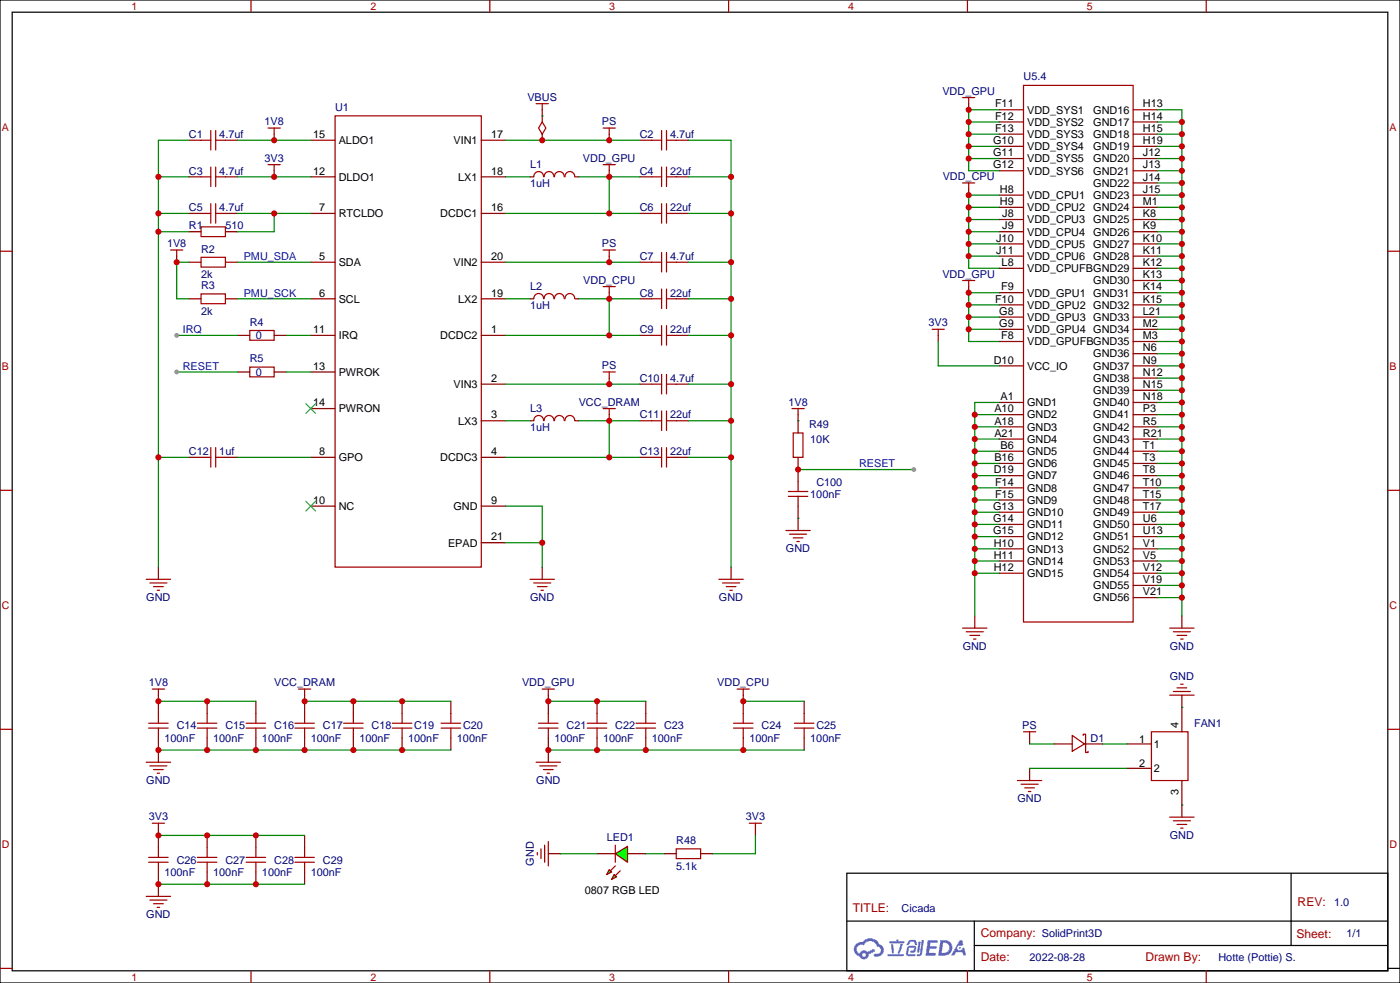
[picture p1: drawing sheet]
<svg xmlns="http://www.w3.org/2000/svg" width="405mm" height="284mm" viewBox="0 0 405 284" stroke-linecap="round" stroke-linejoin="round" font-family="sans-serif">
<path d="M0 0h405.3v284.3h-405.3zM3.5 3.5h398.3v277.3h-398.3zM245.2 252.6h156.6v28.2h-156.6zM373.8 252.6v20.9M245.2 266.4h156.5M282.1 273.5h119.6M282.1 266.4v14.1M401.8 280.1h3.5" fill="none" stroke="#000" stroke-width=".35"/>
<g fill="none" stroke="#a10000" stroke-width=".35">
<path d="M72.7 0v3.5M141.8 0v3.5M211 0v3.5M280.1 0v3.5M349.2 0v3.5M0 72.7h3.5M401.8 72.7h3.5M0 141.8h3.5M401.8 141.8h3.5M0 211h3.5M401.8 211h3.5M0 280.1h3.5"/>
<path d="M72.7 280.8v3.5M141.8 280.8v3.5M211 280.8v3.5M280.1 280.8v3.5M349.2 280.8v3.5"/>
</g>
<g fill="#178fff">
<path d="M268.6 271.9h2.5l.4 .2-.1 .6h-2l-.1 1h1.6l.4 .3-.5 .4h-1.7l-.1 1.2 1.8 .1 .2 .3-.2 .4h-2.8z"/>
<path d="M277.9 272h.7l.3 1.3-.6 .3a.74 .74 0 0 0-1.1 .3 .74 .74 0 0 0 .5 1.1 .74 .74 0 0 0 .9-.7l.5-.3 .6 2.4h-.8l-.3-1h-1.8l-.5 1h-.9z"/>
<path d="M266 272.4h.6l-.4 2.9a.31 .31 0 0 1-.4 .3 .31 .31 0 0 1-.3-.3z"/>
<path d="M266.9 271.9h.6l-.5 3.9a.89 .89 0 0 1-.7 .8 .89 .89 0 0 1-.9-.3l1-.5z"/>
<path d="M263.2 272.1l.6-.2 1.2 .1 .6 1.3-.7 .1-.3-.9-1.1 .1a.95 .95 0 0 1-.9 .8l-.1-.2z"/>
<path d="M262.9 273.8l1.8-.2a1.04 1.04 0 0 1 .6 1.1 1.04 1.04 0 0 1-.9 .9h-.6a.29 .29 0 0 1-.3-.4 .29 .29 0 0 1 .3-.2l.7-.1 .2-.7h-1.5l-.3 1.7 1.9 .1a.29 .29 0 0 1 .3 .3 .29 .29 0 0 1-.3 .3h-2l-.4-.3 .2-2.1z"/>
<path d="M257 276h4.4a.3 .3 0 0 1 .3 .3 .3 .3 0 0 1-.3 .3h-4.3z"/>
<path d="M260.7 273.1h.7l-.5 1.6a1.02 1.02 0 0 1-.7 1.2l-.3-.3z"/>
<path d="M258 273.1h.6l.2 2.4-.2 .3-.3-.2z"/>
<path d="M257.5 272.3h1.9l.2-.5h.5v.5h1.5a.29 .29 0 0 1 .3 .3 .29 .29 0 0 1-.3 .3h-4z"/>
<path d="M272.3 271.9l-.7 4.5h1.5a2.27 2.27 0 0 0 2.6-2.3 2.27 2.27 0 0 0-2.7-2.2zM273.1 272.7a1.5 1.5 0 0 1 1.8 1.6 1.5 1.5 0 0 1-2 1.3h-.3z"/>
<path d="M247.8 273.1a2.09 2.09 0 0 0 1 3.5 1.37 1.37 0 0 0 1.6 .9 1.37 1.37 0 0 0 1.1-1.4l1.9-1-.4-.7-1.8 1a1.4 1.4 0 0 0-2.3 .4 1.32 1.32 0 0 1-.7-1.9 1.32 1.32 0 0 1 1.9-.4 2.02 2.02 0 0 1 2.1-1.3 2.02 2.02 0 0 1 1.8 1.6 1.09 1.09 0 0 1 1 1.4 1.09 1.09 0 0 1-1.5 .7 .41 .41 0 0 0-.5 .3 .41 .41 0 0 0 .3 .5 1.89 1.89 0 0 0 2.5-1.2 1.89 1.89 0 0 0-1.2-2.4 2.98 2.98 0 0 0-5-.6l-1 .1zM249.6 276.2a.55 .55 0 0 1 1.1 0 .55 .55 0 0 1-1.1 0z"/>
<circle cx="277.9" cy="274.2" r=".28"/>
</g>
<g fill="none" stroke="#a10000" stroke-width=".35">
<path d="M61 37.7v5.7M62.4 37.7v5.7M77.6 37h3.5M79.4 37v1.8M97 33.5h42.3v130.5h-42.3zM155.2 30h3.5M157 35.3l1 1.7-1 1.8-1.1-1.8zM157 30v1.7M174.6 37h3.6M176.4 37v1.8M191.6 37.7v5.7M193 37.7v5.7"/>
<path d="M278.7 28.2h3.5M280.5 28.2v1.8M296.3 24.7h31.8v155.2h-31.8zM58.2 51.2h2.8M58.2 40.6h2.8M61 48.3v5.7M61 58.9v5.7M62.4 51.2h2.9M62.4 40.6h2.9M62.4 48.3v5.7M62.4 58.9v5.7M77.6 47.6h3.5"/>
<path d="M79.4 47.6v1.8M154.6 51.1a1.41 1.41 0 0 1 1.4-1.5 1.41 1.41 0 0 1 1.4 1.5M157.6 51.1a1.41 1.41 0 0 1 1.4-1.5 1.41 1.41 0 0 1 1.4 1.5M160.5 51.1a1.41 1.41 0 0 1 1.4-1.5 1.41 1.41 0 0 1 1.4 1.5M163.6 51.1a1.41 1.41 0 0 1 1.4-1.5 1.41 1.41 0 0 1 1.4 1.5M174.6 47.6h3.6M176.4 47.6v1.8M188.7 51.2h2.9M188.7 40.6h2.9M191.6 48.3v5.7M191.6 58.9v5.7M193 51.2h2.8"/>
<path d="M193 48.3v5.7M193 58.9v5.7M193 40.6h2.8M278.7 52.9h3.5M280.5 52.9v1.8M49.4 72.3h3.5M51.2 72.3v1.8M58.2 65.6h7.1v2.8h-7.1zM58.2 74.4h7.1v2.9h-7.1zM58.2 61.7h2.8M62.4 61.7h2.9M174.6 72.3h3.6"/>
<path d="M176.4 72.3v1.8M188.7 61.7h2.9M188.7 75.8h2.9M191.6 73v5.7M193 73v5.7M193 61.7h2.8M193 75.8h2.8M58.2 85h7.1v2.8h-7.1zM72.3 95.6h7.1v2.8h-7.1zM154.6 86.4a1.41 1.41 0 0 1 1.4-1.5 1.41 1.41 0 0 1 1.4 1.5M157.6 86.4a1.41 1.41 0 0 1 1.4-1.5 1.41 1.41 0 0 1 1.4 1.5M160.5 86.4a1.41 1.41 0 0 1 1.4-1.5 1.41 1.41 0 0 1 1.4 1.5"/>
<path d="M163.6 86.4a1.41 1.41 0 0 1 1.4-1.5 1.41 1.41 0 0 1 1.4 1.5M174.6 82.9h3.6M176.4 82.9v1.8M188.7 86.4h2.9M188.7 97h2.9M191.6 83.6v5.7M191.6 94.2v5.6M193 83.6v5.7M193 94.2v5.6M193 86.4h2.8M193 97h2.8M269.9 95.2h3.5"/>
<path d="M271.6 95.2v1.8M278.7 81.1h3.5M280.5 81.1v1.8M72.3 106.2h7.1v2.8h-7.1zM174.6 107.6h3.6M174.6 118.2h3.6M176.4 107.6v1.8M176.4 118.2v1.7M188.7 111.1h2.9M191.6 108.3v5.6M191.6 118.9v5.6M193 108.3v5.6"/>
<path d="M193 118.9v5.6M193 111.1h2.8M58.2 132.3h2.8M61 129.5v5.6M62.4 132.3h2.9M62.4 129.5v5.6M154.6 121.7a1.41 1.41 0 0 1 1.4-1.5 1.41 1.41 0 0 1 1.4 1.5M157.6 121.7a1.41 1.41 0 0 1 1.4-1.5 1.41 1.41 0 0 1 1.4 1.5M160.5 121.7a1.41 1.41 0 0 1 1.4-1.5 1.41 1.41 0 0 1 1.4 1.5M163.6 121.7a1.41 1.41 0 0 1 1.4-1.5 1.41 1.41 0 0 1 1.4 1.5M188.7 121.7h2.9M188.7 132.3h2.9"/>
<path d="M191.6 129.5v5.6M193 129.5v5.6M193 121.7h2.8M193 132.3h2.8M42.3 167.6h7.1M43.4 168.6h4.9M44.4 169.7h2.9M45.5 170.7h.7M153.5 167.6h7M154.5 168.6h5M155.6 169.7h2.8M156.6 170.7h.7"/>
<path d="M208.1 167.6h7.1M209.2 168.6h4.9M210.3 169.7h2.8M211.3 170.7h.7M44.1 199.3h3.5M45.9 199.3v1.8M86.4 199.3h3.6M88.2 199.3v1.8M157 199.3h3.5M158.7 199.3v1.8M213.4 199.3h3.6M215.2 199.3v1.8"/>
<path d="M278.7 181.7h7.1M279.8 182.7h4.9M280.8 183.8h2.8M281.9 184.9h.7M338.7 181.7h7M339.7 182.7h5M340.8 183.8h2.8M340.8 199h2.8M341.8 184.9h.7M341.8 197.9h.7M43 210.6h5.7M43 209.2h5.7"/>
<path d="M45.9 206.4v2.8M45.9 210.6v2.8M57.1 210.6h5.7M57.1 209.2h5.7M60 206.4v2.8M60 210.6v2.8M71.3 210.6h5.6M71.3 209.2h5.6M74.1 206.4v2.8M74.1 210.6v2.8M85.4 210.6h5.6M85.4 209.2h5.6"/>
<path d="M88.2 206.4v2.8M88.2 210.6v2.8M99.5 210.6h5.6M99.5 209.2h5.6M102.3 206.4v2.8M102.3 210.6v2.8M113.6 210.6h5.6M113.6 209.2h5.6M116.4 206.4v2.8M116.4 210.6v2.8M127.7 210.6h5.6M127.7 209.2h5.6"/>
<path d="M130.5 206.4v2.8M130.5 210.6v2.8M155.9 210.6h5.7M155.9 209.2h5.7M158.7 206.4v2.8M158.7 210.6v2.8M170 210.6h5.7M170 209.2h5.7M172.9 206.4v2.8M172.9 210.6v2.8M184.1 210.6h5.7M184.1 209.2h5.7"/>
<path d="M187 206.4v2.8M187 210.6v2.8M212.4 210.6h5.6M212.4 209.2h5.6M215.2 206.4v2.8M215.2 210.6v2.8M230 210.6h5.7M230 209.2h5.7M232.8 206.4v2.8M232.8 210.6v2.8M296.3 211.7h3.6M298.1 211.7v1.7"/>
<path d="M310.4 212.7l3.6 2.5-3.6 2.1zM313.6 212.7v-.3h.7v5.3h.7v-.4M333.4 211.7h10.6v14.1h-10.6zM338.7 201.1h7M339.7 200h5M42.3 220.5h7.1M43.4 221.5h4.9M44.1 238.1h3.5M44.4 222.6h2.9M45.5 223.7h.7M45.9 238.1v1.8M155.2 220.5h7.1"/>
<path d="M156.3 221.5h4.9M157.3 222.6h2.9M158.4 223.7h.7M217 238.1h3.5M218.7 238.1v1.8M294.6 225.8h7M295.6 226.8h5M296.7 227.9h2.8M297.7 229h.7M338.7 236.4h7M339.7 237.4h5M340.8 238.5h2.8"/>
<path d="M341.8 239.5h.7M42.3 259.3h7.1M43 249.4h5.7M43 248h5.7M45.9 245.2v2.8M45.9 249.4v2.8M57.1 249.4h5.7M57.1 248h5.7M60 245.2v2.8M60 249.4v2.8M71.3 249.4h5.6M71.3 248h5.6"/>
<path d="M74.1 245.2v2.8M74.1 249.4v2.8M85.4 249.4h5.6M85.4 248h5.6M88.2 245.2v2.8M88.2 249.4v2.8M155.6 246.6v.7M156.6 245.5v2.9M157.7 244.5v4.9M158.7 243.4v7.1M178.2 244.5v4.9M195.8 245.5h7v2.9h-7z"/>
<path d="M43.4 260.3h4.9M44.4 261.4h2.9M45.5 262.5h.7"/>
</g>
<g fill="none" stroke="#870000" stroke-width=".35">
<path d="M79.4 38.8v1.8M157 31.7v3.6M157 38.8v1.8M176.4 38.8v1.8M280.5 30v1.7M289.3 38.8h7M289.3 35.3h7M289.3 31.7h7M328.1 38.8h7M328.1 35.3h7M328.1 31.7h7M54.7 40.6h3.5"/>
<path d="M54.7 51.2h3.5M65.3 40.6h3.5M65.3 51.2h3.5M79.4 49.4v1.8M90 40.6h7M90 51.2h7M139.3 40.6h7.1M139.3 51.2h7.1M153.5 51.2h1M166.5 51.2h1.1M176.4 49.4v1.8M185.2 40.6h3.5"/>
<path d="M185.2 51.2h3.5M195.8 40.6h3.5M195.8 51.2h3.5M280.5 54.7v1.7M289.3 60h7M289.3 56.4h7M289.3 49.4h7M289.3 45.9h7M289.3 42.3h7M328.1 60h7M328.1 56.4h7M328.1 52.9h7"/>
<path d="M328.1 49.4h7M328.1 45.9h7M328.1 42.3h7M51.2 74.1v1.7M54.7 67h3.5M54.7 61.7h3.5M54.7 75.8h3.5M65.3 67h3.5M65.3 61.7h3.5M65.3 75.8h3.5M90 61.7h7M90 75.8h7"/>
<path d="M139.3 61.7h7.1M139.3 75.8h7.1M176.4 74.1v1.7M185.2 61.7h3.5M185.2 75.8h3.5M195.8 61.7h3.5M195.8 75.8h3.5M289.3 77.6h7M289.3 74.1h7M289.3 70.6h7M289.3 67h7M289.3 63.5h7"/>
<path d="M328.1 77.6h7M328.1 74.1h7M328.1 70.6h7M328.1 67h7M328.1 63.5h7M54.7 86.4h3.5M65.3 86.4h3.5M68.8 97h3.5M79.4 97h3.5M90 86.4h7M90 97h7M139.3 86.4h7.1"/>
<path d="M139.3 97h7.1M153.5 86.4h1M166.5 86.4h1.1M176.4 84.7v1.7M185.2 86.4h3.5M185.2 97h3.5M195.8 86.4h3.5M195.8 97h3.5M271.6 97v1.8M280.5 82.9v1.8M289.3 98.8h7M289.3 95.2h7"/>
<path d="M289.3 91.7h7M289.3 88.2h7M289.3 84.7h7M328.1 98.8h7M328.1 95.2h7M328.1 91.7h7M328.1 88.2h7M328.1 84.7h7M328.1 81.1h7M68.8 107.6h3.5M79.4 107.6h3.5M90 107.6h7"/>
<path d="M90 118.2h7M139.3 111.1h7.1M176.4 109.4v1.7M176.4 119.9v1.8M185.2 111.1h3.5M195.8 111.1h3.5M289.3 119.9h7M289.3 116.4h7M289.3 105.8h7M328.1 119.9h7M328.1 116.4h7M328.1 112.9h7"/>
<path d="M328.1 109.4h7M328.1 105.8h7M328.1 102.3h7M54.7 132.3h3.5M65.3 132.3h3.5M90 132.3h7M139.3 121.7h7.1M139.3 132.3h7.1M153.5 121.7h1M166.5 121.7h1.1M185.2 121.7h3.5M185.2 132.3h3.5"/>
<path d="M195.8 121.7h3.5M195.8 132.3h3.5M289.3 137.6h7M289.3 134.1h7M289.3 130.5h7M289.3 127h7M289.3 123.5h7M328.1 137.6h7M328.1 134.1h7M328.1 130.5h7M328.1 127h7M328.1 123.5h7"/>
<path d="M90 146.4h7M139.3 146.4h7.1M139.3 157h7.1M289.3 158.7h7M289.3 155.2h7M289.3 151.7h7M289.3 148.2h7M289.3 144.6h7M289.3 141.1h7M328.1 158.7h7M328.1 155.2h7M328.1 151.7h7"/>
<path d="M328.1 148.2h7M328.1 144.6h7M328.1 141.1h7M45.9 164v3.6M157 164v3.6M211.7 164v3.6M282.2 178.2v3.5M289.3 165.8h7M289.3 162.3h7M328.1 172.9h7M328.1 169.3h7M328.1 165.8h7"/>
<path d="M328.1 162.3h7M342.2 178.2v3.5M45.9 201.1v5.3M45.9 213.4v7.1M60 202.8v3.6M60 213.4v3.6M74.1 202.8v3.6M74.1 213.4v3.6M88.2 201.1v5.3M88.2 213.4v3.6M102.3 202.8v3.6M102.3 213.4v3.6"/>
<path d="M116.4 202.8v3.6M116.4 213.4v3.6M130.5 202.8v3.6M130.5 213.4v3.6M158.7 201.1v5.3M158.7 213.4v7.1M172.9 202.8v3.6M172.9 213.4v3.6M187 202.8v3.6M187 213.4v3.6M215.2 201.1v5.3M215.2 213.4v3.6"/>
<path d="M232.8 202.8v3.6M232.8 213.4v3.6M298.1 213.4v1.8M305.2 215.2h5.2M314 215.2h5.3M326.3 215.2h7.1M342.2 201.1v10.6M45.9 239.9v5.3M218.7 239.9v1.8M298.1 222.2v3.6M326.3 222.2h7.1M342.2 225.8v10.6"/>
<path d="M45.9 252.2v7.1M60 241.7v3.5M60 252.2v3.6M74.1 241.7v3.5M74.1 252.2v3.6M88.2 241.7v3.5M88.2 252.2v3.6M158.7 246.9h3.6M192.3 246.9h3.5M202.8 246.9h3.6"/>
</g>
<path d="M88.5 116.8l2.9 2.8M91.4 116.8l-2.9 2.8M88.5 145l2.9 2.8M91.4 145l-2.9 2.8" fill="none" stroke="#3c3" stroke-width=".35"/>
<g fill="#0f0" stroke="#a10000" stroke-width=".35">
<path d="M178.2 246.9l3.5-2.1v4.6z"/>
<path d="M177.8 252.9l.7 .7-1.4 .8z"/>
<path d="M176.4 251.5l.7 .7-1.4 .7z"/>
</g>
<g fill="none" stroke="#a10000" stroke-width=".35">
<path d="M229.3 118.2h3.5M231.1 118.2v1.7M229.7 125.2h2.8v7.1h-2.8zM231.1 139.3v2.9M227.5 153.5h7.1M228.2 143.6h5.7M228.2 142.2h5.7M228.6 154.5h4.9M229.7 155.6h2.8M230.7 156.6h.7M231.1 143.6v2.8M178.2 250.5l-1.5 1.4"/>
<path d="M179.6 251.9l-1.4 1.4"/>
</g>
<path d="M231.1 119.9v5.3M231.1 132.3v7M231.1 146.4v7.1M172.9 246.9h5.3M181.7 246.9h5.3" fill="none" stroke="#870000" stroke-width=".35"/>
<g fill="none" stroke="#008700" stroke-width=".35">
<path d="M280.5 35.3h8.8M280.5 38.8h8.8M289.3 31.7h-8.8v17.7h8.8M335.1 31.7h7.1v146.5M335.1 35.3h7.1M335.1 38.8h7.1M45.9 51.2h8.8M54.7 40.6h-8.8v123.4M68.8 51.2h21.2M68.8 40.6h21.2M146.4 51.2h7.1M146.4 40.6h38.8"/>
<path d="M167.6 51.2h17.6M176.4 51.2v10.5M199.3 51.2h12.4M199.3 40.6h12.4v123.4M280.5 42.3h8.8M280.5 45.9h8.8M280.5 60h8.8M289.3 56.4h-8.8v21.2h8.8M335.1 42.3h7.1M335.1 45.9h7.1M335.1 49.4h7.1M335.1 52.9h7.1"/>
<path d="M335.1 56.4h7.1M335.1 60h7.1M45.9 67h8.8M45.9 61.7h8.8M54.7 75.8h-3.5v10.6h3.5M68.8 61.7h21.2M68.8 75.8h21.2M79.4 61.7v5.3h-10.6M146.4 61.7h38.8M146.4 75.8h38.8M199.3 61.7h12.4M199.3 75.8h12.4"/>
<path d="M280.5 63.5h8.8M280.5 67h8.8M280.5 70.6h8.8M280.5 74.1h8.8M335.1 63.5h7.1M335.1 67h7.1M335.1 70.6h7.1M335.1 74.1h7.1M335.1 77.6h7.1M51.2 97h17.6M68.8 86.4h21.2M82.9 97h7.1"/>
<path d="M146.4 86.4h7.1M146.4 97h38.8M167.6 86.4h17.6M176.4 86.4v10.6M199.3 86.4h12.4M199.3 97h12.4M271.6 98.8v7h17.7M280.5 95.2h8.8M280.5 91.7h8.8M280.5 88.2h8.8M289.3 84.7h-8.8v14.1h8.8M335.1 98.8h7.1"/>
<path d="M335.1 95.2h7.1M335.1 91.7h7.1M335.1 81.1h7.1M335.1 84.7h7.1M335.1 88.2h7.1M51.2 107.6h17.6M82.9 107.6h7.1M146.4 111.1h38.8M199.3 111.1h12.4M282.2 119.9h7.1M289.3 116.4h-7.1v61.8M335.1 119.9h7.1"/>
<path d="M335.1 116.4h7.1M335.1 112.9h7.1M335.1 109.4h7.1M335.1 105.8h7.1M335.1 102.3h7.1M45.9 132.3h8.8M68.8 132.3h21.2M146.4 121.7h7.1M146.4 132.3h38.8M167.6 121.7h17.6M176.4 121.7v10.6M199.3 121.7h12.4"/>
<path d="M199.3 132.3h12.4M282.2 137.6h7.1M282.2 134.1h7.1M282.2 130.5h7.1M282.2 127h7.1M282.2 123.5h7.1M335.1 137.6h7.1M335.1 134.1h7.1M335.1 130.5h7.1M335.1 127h7.1M335.1 123.5h7.1M146.4 146.4h10.6v17.6"/>
<path d="M146.4 157h10.6M282.2 158.7h7.1M282.2 155.2h7.1M282.2 151.7h7.1M282.2 148.2h7.1M282.2 144.6h7.1M282.2 141.1h7.1M335.1 158.7h7.1M335.1 155.2h7.1M335.1 151.7h7.1M335.1 148.2h7.1M335.1 144.6h7.1"/>
<path d="M335.1 141.1h7.1M282.2 165.8h7.1M282.2 162.3h7.1M335.1 172.9h7.1M335.1 169.3h7.1M335.1 165.8h7.1M335.1 162.3h7.1"/>
</g>
<g fill="#008700">
<circle cx="157" cy="33.5" r=".18"/>
<circle cx="342.2" cy="232.8" r=".18"/>
<circle cx="342.2" cy="204.6" r=".18"/>
</g>
<g fill="none" stroke="#008700" stroke-width=".35">
<path d="M231.1 135.8h33.5M45.9 202.8h28.2M45.9 217h84.6M88.2 202.8h42.3M158.7 202.8h28.3M158.7 217h74.1M215.2 202.8h17.6M298.1 215.2h7.1M319.3 215.2h7M298.1 222.2h28.2M45.9 255.8h42.3M45.9 241.7h42.3"/>
<path d="M162.3 246.9h10.6M187 246.9h5.3M218.7 241.7v5.2h-12.3"/>
</g>
<g fill="#008700">
<circle cx="231.1" cy="121.7" r=".18"/>
<circle cx="231.1" cy="149.9" r=".18"/>
</g>
<g fill="#c00">
<circle cx="342.2" cy="158.7" r=".88"/>
<circle cx="342.2" cy="162.3" r=".88"/>
<circle cx="342.2" cy="155.2" r=".88"/>
<circle cx="342.2" cy="151.7" r=".88"/>
<circle cx="342.2" cy="148.2" r=".88"/>
<circle cx="342.2" cy="144.6" r=".88"/>
<circle cx="342.2" cy="141.1" r=".88"/>
<circle cx="342.2" cy="137.6" r=".88"/>
<circle cx="342.2" cy="134.1" r=".88"/>
<circle cx="342.2" cy="130.5" r=".88"/>
<circle cx="342.2" cy="127" r=".88"/>
<circle cx="342.2" cy="123.5" r=".88"/>
<circle cx="342.2" cy="119.9" r=".88"/>
<circle cx="342.2" cy="116.4" r=".88"/>
<circle cx="342.2" cy="112.9" r=".88"/>
<circle cx="342.2" cy="109.4" r=".88"/>
<circle cx="342.2" cy="105.8" r=".88"/>
<circle cx="342.2" cy="102.3" r=".88"/>
<circle cx="342.2" cy="98.8" r=".88"/>
<circle cx="342.2" cy="95.2" r=".88"/>
<circle cx="342.2" cy="91.7" r=".88"/>
<circle cx="342.2" cy="88.2" r=".88"/>
<circle cx="342.2" cy="172.9" r=".88"/>
<circle cx="342.2" cy="169.3" r=".88"/>
<circle cx="342.2" cy="165.8" r=".88"/>
<circle cx="342.2" cy="35.3" r=".88"/>
<circle cx="342.2" cy="38.8" r=".88"/>
<circle cx="342.2" cy="42.3" r=".88"/>
<circle cx="342.2" cy="45.9" r=".88"/>
<circle cx="342.2" cy="49.4" r=".88"/>
<circle cx="342.2" cy="52.9" r=".88"/>
<circle cx="342.2" cy="56.4" r=".88"/>
<circle cx="342.2" cy="60" r=".88"/>
<circle cx="342.2" cy="63.5" r=".88"/>
<circle cx="342.2" cy="67" r=".88"/>
<circle cx="342.2" cy="70.6" r=".88"/>
<circle cx="342.2" cy="74.1" r=".88"/>
<circle cx="342.2" cy="77.6" r=".88"/>
<circle cx="342.2" cy="81.1" r=".88"/>
<circle cx="342.2" cy="84.7" r=".88"/>
<circle cx="282.2" cy="119.9" r=".88"/>
<circle cx="282.2" cy="123.5" r=".88"/>
<circle cx="282.2" cy="127" r=".88"/>
<circle cx="282.2" cy="130.5" r=".88"/>
<circle cx="282.2" cy="134.1" r=".88"/>
<circle cx="282.2" cy="137.6" r=".88"/>
<circle cx="282.2" cy="141.1" r=".88"/>
<circle cx="282.2" cy="144.6" r=".88"/>
<circle cx="282.2" cy="148.2" r=".88"/>
<circle cx="282.2" cy="151.7" r=".88"/>
<circle cx="282.2" cy="155.2" r=".88"/>
<circle cx="282.2" cy="158.7" r=".88"/>
<circle cx="282.2" cy="162.3" r=".88"/>
<circle cx="282.2" cy="165.8" r=".88"/>
<circle cx="157" cy="157" r=".88"/>
<circle cx="176.4" cy="61.7" r=".88"/>
<circle cx="176.4" cy="51.2" r=".88"/>
<circle cx="176.4" cy="86.4" r=".88"/>
<circle cx="176.4" cy="97" r=".88"/>
<circle cx="176.4" cy="132.3" r=".88"/>
<circle cx="176.4" cy="121.7" r=".88"/>
<circle cx="211.7" cy="132.3" r=".88"/>
<circle cx="211.7" cy="121.7" r=".88"/>
<circle cx="211.7" cy="111.1" r=".88"/>
<circle cx="211.7" cy="97" r=".88"/>
<circle cx="211.7" cy="86.4" r=".88"/>
<circle cx="211.7" cy="75.8" r=".88"/>
<circle cx="211.7" cy="61.7" r=".88"/>
<circle cx="211.7" cy="51.2" r=".88"/>
<circle cx="176.4" cy="111.1" r=".88"/>
<circle cx="176.4" cy="75.8" r=".88"/>
<circle cx="176.4" cy="40.6" r=".88"/>
<circle cx="157" cy="40.6" r=".88"/>
<circle cx="79.4" cy="40.6" r=".88"/>
<circle cx="79.4" cy="51.2" r=".88"/>
<circle cx="79.4" cy="61.7" r=".88"/>
<circle cx="51.2" cy="75.8" r=".88"/>
<circle cx="45.9" cy="51.2" r=".88"/>
<circle cx="45.9" cy="61.7" r=".88"/>
<circle cx="45.9" cy="67" r=".88"/>
<circle cx="45.9" cy="132.3" r=".88"/>
<circle cx="280.5" cy="56.4" r=".88"/>
<circle cx="280.5" cy="60" r=".88"/>
<circle cx="280.5" cy="74.1" r=".88"/>
<circle cx="280.5" cy="70.6" r=".88"/>
<circle cx="280.5" cy="67" r=".88"/>
<circle cx="280.5" cy="63.5" r=".88"/>
<circle cx="280.5" cy="45.9" r=".88"/>
<circle cx="280.5" cy="42.3" r=".88"/>
<circle cx="280.5" cy="38.8" r=".88"/>
<circle cx="280.5" cy="35.3" r=".88"/>
<circle cx="280.5" cy="31.7" r=".88"/>
<circle cx="280.5" cy="95.2" r=".88"/>
<circle cx="280.5" cy="91.7" r=".88"/>
<circle cx="280.5" cy="88.2" r=".88"/>
<circle cx="280.5" cy="84.7" r=".88"/>
<circle cx="60" cy="202.8" r=".88"/>
<circle cx="45.9" cy="202.8" r=".88"/>
<circle cx="45.9" cy="255.8" r=".88"/>
<circle cx="60" cy="255.8" r=".88"/>
<circle cx="74.1" cy="255.8" r=".88"/>
<circle cx="74.1" cy="241.7" r=".88"/>
<circle cx="60" cy="241.7" r=".88"/>
<circle cx="45.9" cy="241.7" r=".88"/>
<circle cx="172.9" cy="202.8" r=".88"/>
<circle cx="158.8" cy="202.8" r=".88"/>
<circle cx="60" cy="217" r=".88"/>
<circle cx="74.1" cy="217" r=".88"/>
<circle cx="45.9" cy="217" r=".88"/>
<circle cx="116.4" cy="217" r=".88"/>
<circle cx="102.3" cy="217" r=".88"/>
<circle cx="88.2" cy="217" r=".88"/>
<circle cx="116.4" cy="202.8" r=".88"/>
<circle cx="102.3" cy="202.8" r=".88"/>
<circle cx="88.2" cy="202.8" r=".88"/>
<circle cx="215.2" cy="217" r=".88"/>
<circle cx="187" cy="217" r=".88"/>
<circle cx="172.9" cy="217" r=".88"/>
<circle cx="158.8" cy="217" r=".88"/>
<circle cx="215.2" cy="202.8" r=".88"/>
<circle cx="231.1" cy="135.8" r=".88"/>
</g>
<g fill="#999">
<circle cx="51.2" cy="107.6" r=".71"/>
<circle cx="51.2" cy="97" r=".71"/>
<circle cx="264.6" cy="135.8" r=".71"/>
</g>
<g font-size="3.5" fill="#a00000">
<text x="246.9" y="263.8">TITLE:</text>
<text x="375.7" y="262.1">REV:</text>
<text x="284" y="270.9">Company: SolidPrint3D</text>
<text x="375.4" y="271.3">Sheet:</text>
<text x="284" y="278">Date:</text>
<text x="331.6" y="278">Drawn By:</text>
</g>
<g font-size="3.1" fill="#a00000">
<text x="38.1" y="2.8">1</text>
<text x="107.2" y="2.8">2</text>
<text x="176.4" y="2.8">3</text>
<text x="245.5" y="2.8">4</text>
<text x="314.7" y="2.8">5</text>
<text x=".5" y="37.9">A</text>
<text x="402.3" y="37.9">A</text>
<text x=".5" y="107.1">B</text>
<text x="402.3" y="107.1">B</text>
<text x=".5" y="176.2">C</text>
<text x="402.3" y="176.2">C</text>
<text x=".5" y="245.4">D</text>
<text x="402.3" y="245.4">D</text>
<text x="38.1" y="283.6">1</text>
<text x="107.2" y="283.6">2</text>
<text x="176.4" y="283.6">3</text>
<text x="245.5" y="283.6">4</text>
<text x="314.7" y="283.6">5</text>
</g>
<g font-size="3.1" fill="#000080">
<text x="296.3" y="23.1">U5.4</text>
<text x="152.7" y="29.1">VBUS</text>
<text x="272.8" y="27.4">VDD_GPU</text>
<text x="97" y="32.1">U1</text>
<text x="54.7" y="39.9">C1</text>
<text x="63.5" y="39.9">4.7uf</text>
<text x="76.6" y="36.2">1V8</text>
<text x="174.3" y="36.2">PS</text>
<text x="185.2" y="39.9">C2</text>
<text x="194" y="39.9">4.7uf</text>
<text x="76.6" y="46.8">3V3</text>
<text x="168.8" y="46.8">VDD_GPU</text>
<text x="54.7" y="50.5">C3</text>
<text x="63.5" y="50.5">4.7uf</text>
<text x="153.5" y="48.7">L1</text>
<text x="185.2" y="50.5">C4</text>
<text x="194" y="50.5">22uf</text>
<text x="272.9" y="52.1">VDD_CPU</text>
<text x="153.5" y="54">1uH</text>
<text x="54.7" y="61.1">C5</text>
<text x="63.5" y="61.1">4.7uf</text>
<text x="185.2" y="61.1">C6</text>
<text x="194" y="61.1">22uf</text>
<text x="48.4" y="71.5">1V8</text>
<text x="54.7" y="66.4">R1</text>
<text x="65.3" y="66.4">510</text>
<text x="174.3" y="71.5">PS</text>
<text x="58.2" y="73.1">R2</text>
<text x="185.2" y="75.2">C7</text>
<text x="194" y="75.2">4.7uf</text>
<text x="58.2" y="80.5">2k</text>
<text x="58.2" y="83.7">R3</text>
<text x="168.9" y="82.1">VDD_CPU</text>
<text x="272.8" y="80.3">VDD_GPU</text>
<text x="153.5" y="84">L2</text>
<text x="153.5" y="89.3">1uH</text>
<text x="185.2" y="85.8">C8</text>
<text x="194" y="85.8">22uf</text>
<text x="58.2" y="91.1">2k</text>
<text x="72.3" y="94.2">R4</text>
<text x="268.8" y="94.4">3V3</text>
<text x="74.1" y="98.1">0</text>
<text x="185.2" y="96.4">C9</text>
<text x="194" y="96.4">22uf</text>
<text x="72.3" y="104.8">R5</text>
<text x="174.3" y="106.7">PS</text>
<text x="74.1" y="108.7">0</text>
<text x="185.2" y="110.5">C10</text>
<text x="194" y="110.5">4.7uf</text>
<text x="153.5" y="119.3">L3</text>
<text x="167.6" y="117.3">VCC_DRAM</text>
<text x="228.3" y="117.3">1V8</text>
<text x="153.5" y="124.6">1uH</text>
<text x="185.2" y="121">C11</text>
<text x="194" y="121">22uf</text>
<text x="234.2" y="123.9">R49</text>
<text x="54.7" y="131.6">C12</text>
<text x="63.5" y="131.6">1uf</text>
<text x="185.2" y="131.6">C13</text>
<text x="194" y="131.6">22uf</text>
<text x="234.6" y="128.1">10K</text>
<text x="234.6" y="144">100nF</text>
<text x="236.4" y="140.4">C100</text>
<text x="227.6" y="159.7">GND</text>
<text x="42.4" y="173.8">GND</text>
<text x="153.5" y="173.8">GND</text>
<text x="208.2" y="173.8">GND</text>
<text x="278.7" y="187.9">GND</text>
<text x="338.7" y="187.9">GND</text>
<text x="338.7" y="196.7">GND</text>
<text x="43.1" y="198.5">1V8</text>
<text x="79.4" y="198.5">VCC_DRAM</text>
<text x="151.1" y="198.5">VDD_GPU</text>
<text x="207.7" y="198.5">VDD_CPU</text>
<text x="47.6" y="214.5">100nF</text>
<text x="51.2" y="211">C14</text>
<text x="61.7" y="214.5">100nF</text>
<text x="65.3" y="211">C15</text>
<text x="75.8" y="214.5">100nF</text>
<text x="79.4" y="211">C16</text>
<text x="90" y="214.5">100nF</text>
<text x="93.5" y="211">C17</text>
<text x="104.1" y="214.5">100nF</text>
<text x="107.6" y="211">C18</text>
<text x="118.2" y="214.5">100nF</text>
<text x="119.9" y="211">C19</text>
<text x="132.3" y="214.5">100nF</text>
<text x="134.1" y="211">C20</text>
<text x="160.5" y="214.5">100nF</text>
<text x="164" y="211">C21</text>
<text x="174.6" y="214.5">100nF</text>
<text x="178.2" y="211">C22</text>
<text x="188.7" y="214.5">100nF</text>
<text x="192.3" y="211">C23</text>
<text x="217" y="214.5">100nF</text>
<text x="220.5" y="211">C24</text>
<text x="234.6" y="214.5">100nF</text>
<text x="236.4" y="211">C25</text>
<text x="296" y="210.8">PS</text>
<text x="315.7" y="214.5">D1</text>
<text x="345.7" y="210.2">FAN1</text>
<text x="42.4" y="226.7">GND</text>
<text x="155.3" y="226.7">GND</text>
<text x="294.6" y="232">GND</text>
<text x="43.1" y="237.3">3V3</text>
<text x="215.9" y="237.3">3V3</text>
<text x="175.7" y="243.1">LED1</text>
<text x="195.8" y="244.2">R48</text>
<text x="338.7" y="242.6">GND</text>
<text x="51.2" y="249.8">C26</text>
<text x="65.3" y="249.8">C27</text>
<text x="79.4" y="249.8">C28</text>
<text x="93.5" y="249.8">C29</text>
<text x="154.6" y="250.4" transform="rotate(-90 154.6 250.4)">GND</text>
<text x="195.8" y="251.6">5.1k</text>
<text x="47.6" y="253.3">100nF</text>
<text x="61.7" y="253.3">100nF</text>
<text x="75.8" y="253.3">100nF</text>
<text x="90" y="253.3">100nF</text>
<text x="261.1" y="263.9">Cicada</text>
<text x="386.3" y="262.2">1.0</text>
<text x="42.4" y="265.5">GND</text>
<text x="389.8" y="271">1/1</text>
<text x="298.1" y="278">2022-08-28</text>
<text x="352.8" y="278">Hotte (Pottie) S.</text>
</g>
<g font-size="3.1">
<text x="288.1" y="34.6">F12</text>
<text x="288.1" y="31.1">F11</text>
<text x="297.4" y="32.9">VDD_SYS1</text>
<text x="316.5" y="32.9">GND16</text>
<text x="330.9" y="34.6">H14</text>
<text x="330.9" y="31.1">H13</text>
<text x="90.7" y="39.9">15</text>
<text x="98.1" y="41.7">ALDO1</text>
<text x="131.3" y="41.7">VIN1</text>
<text x="142.2" y="39.9">17</text>
<text x="287.6" y="41.7">G10</text>
<text x="288.1" y="38.1">F13</text>
<text x="297.4" y="39.9">VDD_SYS3</text>
<text x="297.4" y="36.4">VDD_SYS2</text>
<text x="316.5" y="39.9">GND18</text>
<text x="316.5" y="36.4">GND17</text>
<text x="330.9" y="41.7">H19</text>
<text x="330.9" y="38.1">H15</text>
<text x="287.6" y="45.2">G11</text>
<text x="297.4" y="47">VDD_SYS5</text>
<text x="297.4" y="43.4">VDD_SYS4</text>
<text x="316.5" y="47">GND20</text>
<text x="316.5" y="43.4">GND19</text>
<text x="330.9" y="45.2">J12</text>
<text x="90.7" y="50.5">12</text>
<text x="98.1" y="52.3">DLDO1</text>
<text x="132.7" y="52.3">LX1</text>
<text x="142.2" y="50.5">18</text>
<text x="287.6" y="48.7">G12</text>
<text x="297.4" y="50.5">VDD_SYS6</text>
<text x="316.5" y="50.5">GND21</text>
<text x="330.9" y="52.3">J14</text>
<text x="330.9" y="48.7">J13</text>
<text x="289.5" y="59.3">H9</text>
<text x="289.5" y="55.8">H8</text>
<text x="297.4" y="57.5">VDD_CPU1</text>
<text x="316.5" y="57.5">GND23</text>
<text x="316.5" y="54">GND22</text>
<text x="330.9" y="59.3">M1</text>
<text x="330.9" y="55.8">J15</text>
<text x="92.4" y="61.1">7</text>
<text x="98.1" y="62.8">RTCLDO</text>
<text x="127.4" y="62.8">DCDC1</text>
<text x="142.2" y="61.1">16</text>
<text x="290.2" y="62.8">J8</text>
<text x="297.4" y="64.6">VDD_CPU3</text>
<text x="297.4" y="61.1">VDD_CPU2</text>
<text x="316.5" y="64.6">GND25</text>
<text x="316.5" y="61.1">GND24</text>
<text x="330.9" y="62.8">K8</text>
<text x="288.4" y="69.9">J10</text>
<text x="290.2" y="66.4">J9</text>
<text x="297.4" y="71.7">VDD_CPU5</text>
<text x="297.4" y="68.1">VDD_CPU4</text>
<text x="316.5" y="71.7">GND27</text>
<text x="316.5" y="68.1">GND26</text>
<text x="330.9" y="69.9">K10</text>
<text x="330.9" y="66.4">K9</text>
<text x="92.4" y="75.2">5</text>
<text x="98.1" y="76.9">SDA</text>
<text x="131.3" y="76.9">VIN2</text>
<text x="142.2" y="75.2">20</text>
<text x="288.4" y="73.4">J11</text>
<text x="290" y="76.9">L8</text>
<text x="297.4" y="75.2">VDD_CPU6</text>
<text x="316.5" y="75.2">GND28</text>
<text x="330.9" y="76.9">K12</text>
<text x="330.9" y="73.4">K11</text>
<text x="297.4" y="78.7">VDD_CPUFBGND29</text>
<text x="316.5" y="82.2">GND30</text>
<text x="330.9" y="80.5">K13</text>
<text x="92.4" y="85.8">6</text>
<text x="98.1" y="87.5">SCL</text>
<text x="132.7" y="87.5">LX2</text>
<text x="142.2" y="85.8">19</text>
<text x="288.1" y="87.5">F10</text>
<text x="289.8" y="84">F9</text>
<text x="297.4" y="89.3">VDD_GPU2 GND32</text>
<text x="297.4" y="85.8">VDD_GPU1 GND31</text>
<text x="330.9" y="87.5">K15</text>
<text x="330.9" y="84">K14</text>
<text x="289.3" y="94.6">G9</text>
<text x="289.3" y="91.1">G8</text>
<text x="297.4" y="92.8">VDD_GPU3 GND33</text>
<text x="330.9" y="94.6">M2</text>
<text x="330.9" y="91.1">L21</text>
<text x="90.7" y="96.4">11</text>
<text x="98.1" y="98.1">IRQ</text>
<text x="127.4" y="98.1">DCDC2</text>
<text x="142.2" y="96.4">1</text>
<text x="289.8" y="98.1">F8</text>
<text x="297.4" y="99.9">VDD_GPUFBGND35</text>
<text x="297.4" y="96.4">VDD_GPU4 GND34</text>
<text x="330.9" y="101.6">N6</text>
<text x="330.9" y="98.1">M3</text>
<text x="90.7" y="106.9">13</text>
<text x="287.7" y="105.2">D10</text>
<text x="297.4" y="106.9">VCC_IO</text>
<text x="316.5" y="106.9">GND37</text>
<text x="316.5" y="103.4">GND36</text>
<text x="330.9" y="105.2">N9</text>
<text x="98.1" y="108.7">PWROK</text>
<text x="131.3" y="112.2">VIN3</text>
<text x="142.2" y="110.5">2</text>
<text x="316.5" y="114">GND39</text>
<text x="316.5" y="110.5">GND38</text>
<text x="330.9" y="112.2">N15</text>
<text x="330.9" y="108.7">N12</text>
<text x="90.7" y="117.5">14</text>
<text x="98.1" y="119.3">PWRON</text>
<text x="287.9" y="119.3">A10</text>
<text x="289.7" y="115.8">A1</text>
<text x="297.4" y="117.5">GND1</text>
<text x="316.5" y="117.5">GND40</text>
<text x="330.9" y="119.3">P3</text>
<text x="330.9" y="115.8">N18</text>
<text x="132.7" y="122.8">LX3</text>
<text x="142.2" y="121">3</text>
<text x="287.9" y="122.8">A18</text>
<text x="297.4" y="124.6">GND3</text>
<text x="297.4" y="121">GND2</text>
<text x="316.5" y="124.6">GND42</text>
<text x="316.5" y="121">GND41</text>
<text x="330.9" y="122.8">R5</text>
<text x="92.4" y="131.6">8</text>
<text x="142.2" y="131.6">4</text>
<text x="287.9" y="126.3">A21</text>
<text x="289.7" y="129.9">B6</text>
<text x="297.4" y="131.6">GND5</text>
<text x="297.4" y="128.1">GND4</text>
<text x="316.5" y="131.6">GND44</text>
<text x="316.5" y="128.1">GND43</text>
<text x="330.9" y="129.9">T1</text>
<text x="330.9" y="126.3">R21</text>
<text x="98.1" y="133.4">GPO</text>
<text x="127.4" y="133.4">DCDC3</text>
<text x="287.7" y="136.9">D19</text>
<text x="287.9" y="133.4">B16</text>
<text x="297.4" y="135.2">GND6</text>
<text x="316.5" y="135.2">GND45</text>
<text x="330.9" y="136.9">T8</text>
<text x="330.9" y="133.4">T3</text>
<text x="288.1" y="144">F15</text>
<text x="288.1" y="140.4">F14</text>
<text x="297.4" y="142.2">GND8</text>
<text x="297.4" y="138.7">GND7</text>
<text x="316.5" y="142.2">GND47</text>
<text x="316.5" y="138.7">GND46</text>
<text x="330.9" y="144">T15</text>
<text x="330.9" y="140.4">T10</text>
<text x="90.7" y="145.7">10</text>
<text x="98.1" y="147.5">NC</text>
<text x="131.3" y="147.5">GND</text>
<text x="142.2" y="145.7">9</text>
<text x="287.6" y="147.5">G13</text>
<text x="297.4" y="149.3">GND10</text>
<text x="297.4" y="145.7">GND9</text>
<text x="316.5" y="149.3">GND49</text>
<text x="316.5" y="145.7">GND48</text>
<text x="330.9" y="147.5">T17</text>
<text x="287.6" y="154.6">G15</text>
<text x="287.6" y="151">G14</text>
<text x="297.4" y="152.8">GND11</text>
<text x="316.5" y="152.8">GND50</text>
<text x="330.9" y="154.6">U13</text>
<text x="330.9" y="151">U6</text>
<text x="129.7" y="158.1">EPAD</text>
<text x="142.2" y="156.3">21</text>
<text x="287.7" y="161.6">H11</text>
<text x="287.7" y="158.1">H10</text>
<text x="297.4" y="159.9">GND13</text>
<text x="297.4" y="156.3">GND12</text>
<text x="316.5" y="159.9">GND52</text>
<text x="316.5" y="156.3">GND51</text>
<text x="330.9" y="161.6">V5</text>
<text x="330.9" y="158.1">V1</text>
<text x="287.7" y="165.1">H12</text>
<text x="297.4" y="166.9">GND15</text>
<text x="297.4" y="163.4">GND14</text>
<text x="316.5" y="166.9">GND54</text>
<text x="316.5" y="163.4">GND53</text>
<text x="330.9" y="165.1">V12</text>
<text x="316.5" y="174">GND56</text>
<text x="316.5" y="170.4">GND55</text>
<text x="330.9" y="172.2">V21</text>
<text x="330.9" y="168.7">V19</text>
<text x="329.9" y="214.9">1</text>
<text x="341.2" y="210.6" transform="rotate(-90 341.2 210.6)">4</text>
<text x="329.9" y="221.9">2</text>
<text x="334.1" y="216.3">1</text>
<text x="334.1" y="223.3">2</text>
<text x="341.2" y="230" transform="rotate(-90 341.2 230)">3</text>
<text x="169.3" y="258.6">0807 RGB LED</text>
</g>
<g font-size="3.1" fill="#00f">
<text x="70.6" y="75.2">PMU_SDA</text>
<text x="70.6" y="85.8">PMU_SCK</text>
<text x="52.9" y="96.4">IRQ</text>
<text x="52.9" y="106.9">RESET</text>
<text x="248.7" y="135.2">RESET</text>
</g>
</svg>
